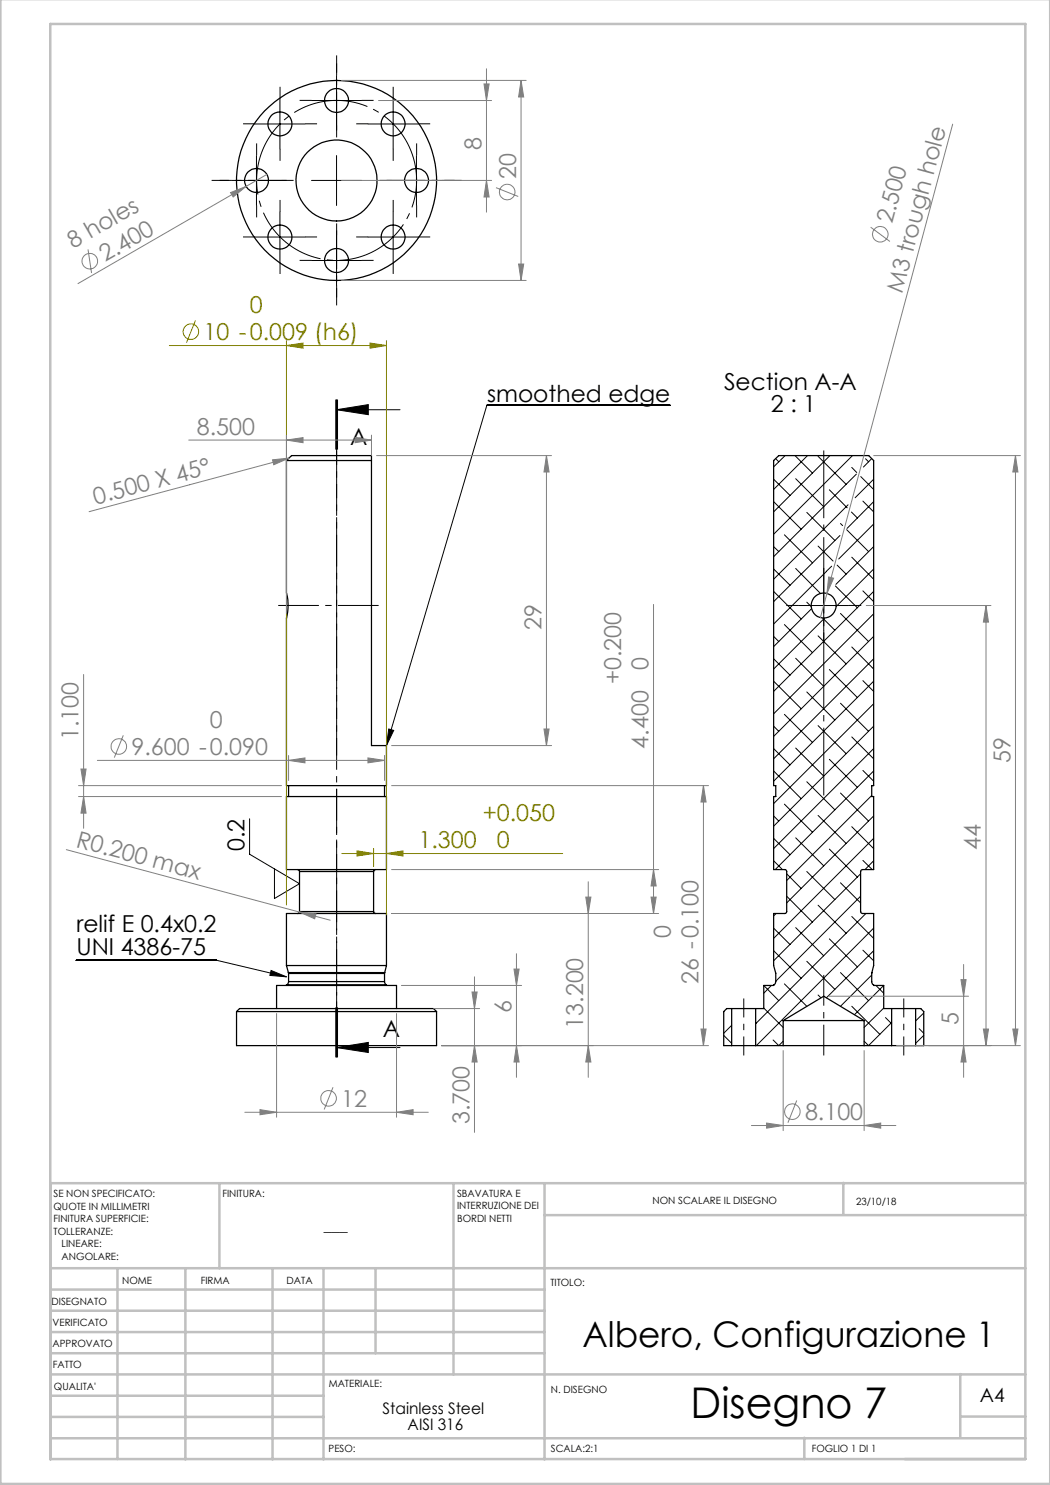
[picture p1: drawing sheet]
<svg xmlns="http://www.w3.org/2000/svg" width="210mm" height="297mm" viewBox="0 0 210 297" stroke-linecap="round" stroke-linejoin="round" font-family="sans-serif">
<g fill="none" stroke="#000" stroke-width=".25">
<path d="M57.3 92.1l1-1h16v58h3v8h-20v-33.5M57.3 92.1h17M57.3 92.1v26.5M57.3 118.6a10.4 10.4 0 0 1 0 5M57.3 159.3h20v14.6h-20zM57.7 157.1v2.2M76.9 157.1v2.2M59.5 173.9l.3 .1 .1 .3M59.9 174.3h14.8M59.9 174.3v8M74.7 174.3v8M75.1 173.9l-.3 .1-.1 .3"/>
<path d="M57.3 193.1v-10.4h20v10.4M57.3 193.1h20M57.3 197h20M57.3 197v.1M57.3 193.1l.4 1.4M57.7 194.5v.2M57.7 194.5h19.2M57.7 196.3l-.1 .4-.3 .3M57.7 196.3h19.2M57.7 194.7h19.2M57.7 194.7v1.6M59.9 182.3l-.1 .3-.3 .1"/>
<path d="M59.9 182.3h14.8M74.7 182.3l.1 .3 .3 .1M76.9 196.3l.1 .4 .3 .3M76.9 194.7v1.6M76.9 194.5v.2M77.3 197v.1M77.3 193.1l-.4 1.4M47.3 202.3v6.8h40v-6.8M47.3 202.3h40M47.3 202.3l.6-.6h38.8l.6 .6M55.3 201.7v-4.6h24v4.6M146.3 201.7h4.8"/>
<path d="M146.3 209.1h4.8M146.3 201.7h-1l-.6 .6v6.8h1.6M146.3 201.7v7.4M151.1 201.7h1.7v-4.6h1.9l.4-.6 .1-1.8-.5-1.6v-10.4h2.3l.3-.3v-8.2l-.3-.3h-2.3v-14.6h.5v-2.2h-.5v-65l1.1-1h17.9l1 1v65h-.4v2.2h.4v14.6h-2.2l-.3 .3-.1 8.1 .4 .4h2.2v10.4l-.4 1.4v1.9l.4 .7h2v4.6h1.6M151.1 209.1h5.5M151.1 201.7v7.4M156.6 204.1h16.2M156.6 209.1h16.2M156.6 204.1l8.1-4.9 8.1 4.9M156.6 204.1v5M172.8 209.1h5.5M172.8 204.1v5"/>
<path d="M178.3 201.7h4.8M178.3 209.1h4.8M178.3 201.7v7.4M183.1 201.7h1l.6 .6v6.8h-1.6M183.1 201.7v7.4"/>
<circle cx="51.3" cy="36.1" r="2.4"/>
<circle cx="56" cy="24.8" r="2.39"/>
<circle cx="67.3" cy="36.1" r="8.1"/>
<circle cx="67.3" cy="20.1" r="2.41"/>
<circle cx="67.3" cy="36.1" r="20"/>
<circle cx="78.6" cy="24.8" r="2.39"/>
<circle cx="83.3" cy="36.1" r="2.4"/>
<circle cx="56" cy="47.4" r="2.4"/>
<circle cx="67.3" cy="52.1" r="2.41"/>
<circle cx="78.6" cy="47.4" r="2.4"/>
<circle cx="164.7" cy="121.1" r="2.51"/>
</g>
<g fill="none" stroke="#000" stroke-width=".2">
<path d="M56 19.8v10M67.3 15.1v10M78.6 19.8v10M46.3 36.1h10M51 24.8h10M51.3 31.1v10M62.3 36.1h10M62.3 20.1h10M67.3 31.1v10M73.6 24.8h10M78.3 36.1h10M83.3 31.1v10"/>
<path d="M51 47.4h10M56 42.4v10M62.3 52.1h10M67.3 47.1v10M73.6 47.4h10M78.6 42.4v10M67.1 79.9v10M67.3 79.9v10M67.5 79.9v10M67.3 81.9l6.4-1v2zM67.3 81.9h12.7M134 81.1h-36.6l-20.1 68"/>
<path d="M154.7 95.8l3.3 3.3M155.1 91.7l.7 .7M157 91.1l-2.3 2.3M159 91.1l3.5 3.5M159.1 95.7l5.6 5.6M161.5 91.1l-6.8 6.8M163.6 91.3l5.6 5.6M165.9 98l3.5 3.6M166 91.1l-11.3 11.3M170.4 93.5l.9 1M170.5 91.1l-15.8 15.8M171.3 94.8l-16.6 16.5"/>
<path d="M172.2 95.3l2.5 2.6M173.1 91.8l.6 .6M174.3 91.7l-1.6 1.7M174.7 95.8l-3.7 3.8M154.7 118.3l5.5 5.5M154.7 113.8l3.3 3.2M154.7 109.3l1.1 1M154.7 100.3l5.5 5.5M156.9 107l5.6 5.6M159.1 113.7l5 5M161.4 102.5l5.6 5.6M163.6 109.2l3 3"/>
<path d="M164.7 116.1v10M165.3 114.3l-10.6 10.5M165.3 118.7h.1M166.3 113.2l-1 1M167.1 117.2l4.4 4.4M167.4 113l1.8 1.8M168 107.1l-13.3 13.2M168.1 104.7l.4 .4M169.3 105.9l4.4 4.4M169.6 101l-14.9 14.8M170.3 102.4l1.2 1.2M170.4 111.4l4.3 4.4"/>
<path d="M172.6 118.2l2.1 2.1M172.6 100.2l2.1 2.2M174.7 100.3l-5.3 5.4M174.7 104.8l-7 7M174.7 109.3l-7.5 7.6M174.7 113.8l-7.5 7.5M174.7 118.3l-20 20M154.7 136.2l5.5 5.5M154.7 131.8l3.3 3.2M154.7 127.3l1.1 1M156.9 124.9l5.6 5.6M159.1 131.7l5.6 5.6"/>
<path d="M159.7 121.1h10M161.4 138.4l5.6 5.6M161.4 120.4l.8 .9M162.3 121.7l-7.6 7.6M163.6 127.2l5.6 5.6M164.6 123.6l2.4 2.4M164.9 123.6l-10.2 10.2M165.9 133.9l5.6 5.6M168.1 122.7l5.6 5.6M170.4 129.4l4.3 4.4M172.6 136.1l2.1 2.2M174.7 122.8l-20 20"/>
<path d="M174.7 127.3l-20 20M174.7 131.8l-20 20M174.7 136.2l-20 20M77.8 145.8l.9 .3-1.4 3zM154.7 154.2l5.5 5.5M154.7 149.7l3.3 3.3M154.7 145.2l1.1 1.1M156.9 142.9l5.6 5.6M159.1 149.6l5.6 5.6M161.4 156.3l5.6 5.7M163.6 145.1l5.6 5.6M165.9 151.9l5.6 5.6"/>
<path d="M168.1 158.6l5.6 5.6M168.1 140.6l5.6 5.7M170.4 147.4l4.3 4.4M172.6 154.1l2.1 2.1M174.3 159.1l-17 17M174.7 140.8l-20 19.9M174.7 145.2l-20 20M174.7 149.7l-20 20M174.7 154.2l-19.7 19.7M49.9 163.8v7l10 5.9-5 3v-5.9M154.7 172.2l1.8 1.7M154.7 167.7l3.3 3.3"/>
<path d="M154.7 163.2l1.1 1M156.9 160.8l5.6 5.6M157.3 179.2l5.2 5.2M157.3 174.8l2.9 2.9M159.1 167.6l5.6 5.6M161.4 174.3l5.6 5.6M163.6 163.1l5.6 5.6M165.9 169.8l5.6 5.6M168.1 176.6l4 4M170.4 165.3l4.3 4.4M172.1 174.8l-17.4 17.4M172.1 179.2l-16.9 17"/>
<path d="M172.6 172.1l1.8 1.8M174.7 163.2l-17.4 17.4M174.7 167.7l-20 20M174.7 172.2l-1.7 1.7M15.2 192h28.1l14 3.4M54.2 194.1l3.1 1.3-3.3-.3zM152.8 197.1l3 3M154.3 197.1l-1.5 1.5M154.7 190.1l5.5 5.5M154.7 185.6l3.3 3.3M155.2 182.7l-.5 .5M156.9 196.8l4.5 4.5"/>
<path d="M159.1 185.5l5.6 5.7M161.4 192.3l5.6 5.6M163.6 199l.6 .6M163.6 181l5.6 5.7M165.9 187.8l5.6 5.6M168.1 194.5l5.6 5.6M170.4 183.3l4.3 4.4M172.6 190l2.1 2.2M173.2 182.7l-22.1 22M174.3 195l-6.2 6.3M174.7 185.6l-23.4 23.5-.2-.1M174.7 190.1l-9.4 9.5"/>
<path d="M175.2 197.1l1.5 1.5M176.7 197.1l-5.8 5.8M67.1 201.5v10M67.3 209.5l6.4-1v2zM67.3 209.5h12.7M67.3 201.5v10M67.5 201.5v10zM144.7 207.1l1.6 1.6M146.3 205.1l-1.6 1.6M151.1 204.5l.2 .1M152.8 201.6l3.8 3.9M154.6 208l1.2 1.1 .8-.9"/>
<path d="M170.4 201.3l5.6 5.6M176.7 201.6l-3.9 3.9M177.1 203.5l1.2 1.2M178.3 204.5l-4.6 4.6-.9-.9M178.3 209l-.1 .1M183.8 205.7l.9 1M184.7 202.6l-1.6 1.6M184.7 207.1l-1.6 1.6"/>
</g>
<g fill="none" stroke="#808080" stroke-width=".2">
<path d="M68.3 16.1h36.9M96.8 16.8h1l-.5 3.3zM97.3 13.8v28.6M104.2 16.1l.5 3.3h-1zM104.2 16.1v40M46.1 38.5l3.1-1.2-2.6 2.1zM49.2 37.3l-33.6 19.4M53.4 34.9l-4.2 2.4M68.3 36.1h30M75.7 20.1h22.6M97.3 36.1l.5 3.3h-1zM99.2 37.5l4.4 1.8"/>
<path d="M190.5 24.8l-25.1 93.9M17.6 49.9l.7 4.7M68.3 56.1h36.9M103.7 52.8h1l-.5 3.3zM174.1 45.4l3.9 2.9M37.7 88h36.6M54.5 92l3.3-.4-3 1.4zM57.3 88l3.3-.5v1zM57.3 87v35.6M57.8 91.6l-40 10.7M71 87.5l3.3 .5-3.3 .5zM74.3 87v4.1"/>
<path d="M75.3 91.1h35M109.3 91.1l.5 3.3h-1zM109.3 91.1v58M174.7 91.1h29.4M203.1 91.1l.5 3.3h-1zM203.1 91.1v118M165.4 118.7l-1.3 4.8M165.7 115.4l1 .2-1.3 3.1zM16.7 134.9v30.8M130.7 120.9v61.8M173.2 121.1h25M197.2 121.1l.5 3.3h-1z"/>
<path d="M197.2 121.1v88M15.7 157.1h40.6M15.7 159.3h40.6M16.2 153.8h1l-.5 3.3zM16.7 159.3l.5 3.3h-1zM19.5 152.1h57.4M24.7 147.1l-1.8 4.4M57.7 152.1l3.3-.5v1zM57.7 151.1v5M73.6 151.6l3.3 .5-3.3 .5zM76.9 151.1v5M78.3 149.1h32"/>
<path d="M78.3 157.1h63.4M108.8 145.8h1l-.5 3.3zM140.7 157.1l.5 3.3h-1zM140.7 157.1v52M13.3 169.9l46.6 12.5M78.3 173.9h53.4M117.2 179.4h1l-.5 3.3zM117.7 176.4v39.1M130.2 179.4h1l-.5 3.3zM130.7 173.9l.5 3.3h-1zM59.9 182.4l3.3 .4-.3 1zM59.9 182.4l6.1 1.6"/>
<path d="M78.3 182.7h53.4M80.3 197.1h24M94.4 198.4h1l-.5 3.3zM94.9 195.4v31.1M102.8 193.8h1l-.5 3.3zM103.3 190.7v24.8M165.7 199.2h28M192.2 195.9h1l-.5 3.3zM192.7 192.9v22.6M55.3 202.7v20.7M66.6 217.4l-1.8 4.5M79.3 202.7v20.7"/>
<path d="M86.7 201.7h9.2M88.3 209.1h53.4M94.9 209.1l.5 3.3h-1zM103.3 209.1l.5 3.3h-1zM117.7 209.1l.5 3.3h-1zM140.2 205.8h1l-.5 3.3zM156.6 210.1v16M172.8 210.1v16M179.4 209.1h24.7M192.7 209.1l.5 3.3h-1zM196.7 205.8h1l-.5 3.3zM202.6 205.8h1l-.5 3.3z"/>
<path d="M49 222.5h36.7M52 221.9l3.3 .6-3.3 .5zM79.3 222.5l3.3-.6v1.1zM150.3 225.1h28.9M153.3 224.6l3.3 .5-3.3 .5zM159.3 220.1l-1.7 4.4M172.8 225.1l3.3-.5v1z"/>
<circle cx="101.4" cy="38.4" r="1.56"/>
<circle cx="18" cy="52.2" r="1.55"/>
<circle cx="176.1" cy="46.9" r="1.55"/>
<circle cx="23.8" cy="149.3" r="1.56"/>
<circle cx="65.7" cy="219.7" r="1.55"/>
<circle cx="158.5" cy="222.3" r="1.56"/>
</g>
<g fill="none" stroke="#808000" stroke-width=".2">
<path d="M33.9 69.1h43.4M39.1 64.1l-1.8 4.4M57.3 69.1l3.3-.5v1zM57.3 68.1v112.9M74 68.6l3.3 .5-3.3 .5zM77.3 68.1v114.9M68.4 170.7h44.1M71.4 170.2l3.3 .5-3.3 .5zM74.7 169.7v3.6M77.3 170.7l3.3-.5v1z"/>
<circle cx="38.2" cy="66.3" r="1.56"/>
</g>
<path d="M82.6 31.4a16 16 0 0 0-26.7-6.5 16 16 0 0 0 7.1 26.6 16 16 0 0 0 19.9-19l-.3-1.1" fill="none" stroke="#000" stroke-width=".2" stroke-dasharray="15.2 1.3 1.3 1.3" stroke-dashoffset="5" stroke-linecap="butt"/>
<path d="M67.3 157.8v41.3" fill="none" stroke="#000" stroke-width=".2" stroke-dasharray="15.2 1.3 1.3 1.3" stroke-dashoffset="6" stroke-linecap="butt"/>
<path d="M67.3 200.3v10.8" fill="none" stroke="#000" stroke-width=".2" stroke-dasharray="15.2 1.3 1.3 1.3" stroke-dashoffset="11.7" stroke-linecap="butt"/>
<path d="M55.6 121.1h20.1" fill="none" stroke="#000" stroke-width=".2" stroke-dasharray="15.2 1.3 1.3 1.3" stroke-dashoffset="7.1" stroke-linecap="butt"/>
<path d="M67.3 90.1v61" fill="none" stroke="#000" stroke-width=".2" stroke-dasharray="15.2 1.3 1.3 1.3" stroke-dashoffset="5.7" stroke-linecap="butt"/>
<path d="M57.3 36.1h-15M67.3 26.1v-15M77.3 36.1h15M67.3 46.1v15" fill="none" stroke="#000" stroke-width=".2" stroke-dasharray="15.2 1.3 1.3 1.3" stroke-dashoffset="7.5" stroke-linecap="butt"/>
<g fill="none" stroke="#000" stroke-width=".2" stroke-dasharray="15.2 1.3 1.3 1.3" stroke-linecap="butt">
<path d="M56 19.8v-2.4M67.3 15.1v-2.4M78.6 19.8v-2.4M46.3 36.1h-2.4M51 24.8h-2.4M51.3 31.1v-2.4M56 29.8v2.4M56.3 36.1h2.4M61 24.8h2.4M62.3 20.1h-2.4M67.3 25.1v2.4M72.3 20.1h2.4"/>
<path d="M73.6 24.8h-2.4M78.3 36.1h-2.4M78.6 29.8v2.4M83.3 31.1v-2.4M83.6 24.8h2.4M88.3 36.1h2.6M51 47.4h-2.4M51.3 41.1v2.4M56 42.4v-2.4M56 52.4v2.4M61 47.4h2.4M62.3 52.1h-2.4"/>
<path d="M67.3 47.1v-2.4M67.3 57.1v2.4M72.3 52.1h2.4M73.6 47.4h-2.4M78.6 42.4v-2.4M78.6 52.4v2.4M83.3 41.1v2.4M83.6 47.4h2.4M164.8 116.1v-2.5M159.8 121.1h-2.5M164.8 126.1v2.5M169.8 121.1h2.5"/>
</g>
<path d="M164.8 195v16.1" fill="none" stroke="#000" stroke-width=".2" stroke-dasharray="15.2 1.3 1.3 1.3" stroke-dashoffset="9.1" stroke-linecap="butt"/>
<path d="M148.8 199.7v11.4M180.8 199.7v11.4" fill="none" stroke="#000" stroke-width=".2" stroke-dasharray="15.2 1.3 1.3 1.3" stroke-dashoffset="11.4" stroke-linecap="butt"/>
<path d="M164.8 90.1v69" fill="none" stroke="#000" stroke-width=".2" stroke-dasharray="15.2 1.3 1.3 1.3" stroke-dashoffset="1.7" stroke-linecap="butt"/>
<path d="M67.3 79.9v131.6" fill="none" stroke="#000" stroke-width=".2" stroke-dasharray="6.3 1.3 1.3 1.3" stroke-dashoffset="3.4" stroke-linecap="butt"/>
<g fill="none" stroke="#c0c0c0" stroke-width=".5">
<path d="M.1 -.1v296.9h209.9v-296.9M10.1 4.8h195v287h-195zM43.9 236.6v17M90.7 236.6v38.3M108.9 236.6v55.3M168.7 236.6v6.3M205.1 236.6h-195v55.3M10.1 253.6h195M10.1 257.9h98.8M23.5 253.6v38.2M37.1 253.6v38.3M54.5 253.6v38.3"/>
<path d="M64.7 253.6v38.3M75.1 253.6v17M108.9 243h96.2M10.1 270.6h98.8M10.1 266.4h98.8M10.1 262.1h98.8M10.1 279.1h54.6M10.1 274.9h195M192.1 274.8v12.7M10.1 287.7h195M10.1 283.4h54.6M160.9 287.5v4.3"/>
<path d="M192.1 283.3h13"/>
</g>
<g fill="#000">
<path d="M67.3 81.9l6.4-1v2zM67.3 209.5l6.4-1v2z"/>
<path d="M54.2 194.1l3.1 1.3-3.3-.3zM77.8 145.8l.9 .3-1.4 3z"/>
</g>
<path d="M57.3 69.1l3.3-.5v1zM74 68.6l3.3 .5-3.3 .5zM71.4 170.2l3.3 .5-3.3 .5zM77.3 170.7l3.3-.5v1z" fill="#808000"/>
<g fill="#808080">
<path d="M59.9 182.4l3.3 .4-.3 1z"/>
<path d="M54.5 92l3.3-.4-3 1.4z"/>
<path d="M46.1 38.5l3.1-1.2-2.6 2.1z"/>
<path d="M165.7 115.4l1 .2-1.3 3.1z"/>
<path d="M71 87.5l3.3 .5-3.3 .5zM57.3 88l3.3-.5v1zM73.6 151.6l3.3 .5-3.3 .5zM57.7 152.1l3.3-.5v1z"/>
<path d="M52 221.9l3.3 .6-3.3 .5zM79.3 222.5l3.3-.6v1.1z"/>
<path d="M97.3 36.1l.5 3.3h-1zM96.8 16.8h1l-.5 3.3zM108.8 145.8h1l-.5 3.3zM109.3 91.1l.5 3.3h-1zM103.3 209.1l.5 3.3h-1zM102.8 193.8h1l-.5 3.3zM94.9 209.1l.5 3.3h-1zM94.4 198.4h1l-.5 3.3zM140.2 205.8h1l-.5 3.3zM140.7 157.1l.5 3.3h-1zM196.7 205.8h1l-.5 3.3zM197.2 121.1l.5 3.3h-1zM202.6 205.8h1l-.5 3.3zM203.1 91.1l.5 3.3h-1z"/>
<path d="M104.2 16.1l.5 3.3h-1zM103.7 52.8h1l-.5 3.3zM130.7 173.9l.5 3.3h-1zM130.2 179.4h1l-.5 3.3zM117.2 179.4h1l-.5 3.3zM117.7 209.1l.5 3.3h-1zM16.2 153.8h1l-.5 3.3zM16.7 159.3l.5 3.3h-1zM192.2 195.9h1l-.5 3.3zM192.7 209.1l.5 3.3h-1z"/>
<path d="M153.3 224.6l3.3 .5-3.3 .5zM172.8 225.1l3.3-.5v1z"/>
</g>
<text font-size="8.5" x="138.1" y="283.5">Disegno 7</text>
<text font-size="7.1" x="116.5" y="269.5">Albero, Configurazione 1</text>
<g font-size="4.7" fill="#808080">
<text x="96.3" y="30" transform="rotate(-90 96.3 30)">8</text>
<text x="103.2" y="35.9" transform="rotate(-90 103.2 35.9)">20</text>
<text x="178.4" y="44.9" transform="rotate(-75 178.4 44.9)">2.500</text>
<text x="14.7" y="49.8" transform="rotate(-30 14.7 49.8)">8 holes</text>
<text x="21.1" y="52.5" transform="rotate(-30 21.1 52.5)">2.400</text>
<text x="180.4" y="58.7" transform="rotate(-75 180.4 58.7)">M3 trough hole</text>
<text x="39.4" y="87">8.500</text>
<text x="19.1" y="100.9" transform="rotate(-15 19.1 100.9)">0.500 X 45°</text>
<text x="108.3" y="126" transform="rotate(-90 108.3 126)">29</text>
<text x="124.2" y="136.9" transform="rotate(-90 124.2 136.9)">+0.200</text>
<text x="129.7" y="134.1" transform="rotate(-90 129.7 134.1)">0</text>
<text x="15.7" y="148.1" transform="rotate(-90 15.7 148.1)">1.100</text>
<text x="42" y="145.5">0</text>
<text x="129.7" y="149.7" transform="rotate(-90 129.7 149.7)">4.400</text>
<text x="26.3" y="151.1">9.600 -0.090</text>
<text x="202.1" y="152.6" transform="rotate(-90 202.1 152.6)">59</text>
<text x="15.1" y="169.3" transform="rotate(15 15.1 169.3)">R0.200 max</text>
<text x="196.2" y="170" transform="rotate(-90 196.2 170)">44</text>
<text x="134.2" y="187.6" transform="rotate(-90 134.2 187.6)">0</text>
<text x="139.7" y="196.9" transform="rotate(-90 139.7 196.9)">26 -0.100</text>
<text x="102.3" y="202.5" transform="rotate(-90 102.3 202.5)">6</text>
<text x="116.7" y="205.8" transform="rotate(-90 116.7 205.8)">13.200</text>
<text x="191.7" y="205.1" transform="rotate(-90 191.7 205.1)">5</text>
<text x="68.3" y="221.4">12</text>
<text x="93.9" y="224.9" transform="rotate(-90 93.9 224.9)">3.700</text>
<text x="161" y="224.1">8.100</text>
</g>
<g font-size="4.7" fill="#808000">
<text x="50" y="62.6">0</text>
<text x="40.7" y="68.1">10 -0.009 (h6)</text>
<text x="96.5" y="164.1">+0.050</text>
<text x="83.7" y="169.7">1.300</text>
<text x="99.4" y="169.7">0</text>
</g>
<g font-size="4.7">
<text x="144.8" y="77.9">Section A-A</text>
<text x="97.4" y="80.4">smoothed edge</text>
<text x="154.2" y="82.5">2 : 1</text>
<text x="70" y="89">A</text>
<text x="48.9" y="170.2" transform="rotate(-90 48.9 170.2)">0.2</text>
<text x="15.3" y="186.5">relif E 0.4x0.2</text>
<text x="15.3" y="191">UNI 4386-75</text>
<text x="76.6" y="207.4">A</text>
</g>
<text font-size="3.9" x="196" y="280.4">A4</text>
<g font-size="3.2">
<text x="64.8" y="246.3">___</text>
<text x="76.5" y="282.8">Stainless Steel</text>
<text x="81.5" y="285.9">AISI 316</text>
</g>
<g font-size="2">
<text x="10.7" y="239.5">SE NON SPECIFICATO:</text>
<text x="44.5" y="239.5">FINITURA:</text>
<text x="91.4" y="239.4">SBAVATURA E</text>
<text x="10.7" y="242">QUOTE IN MILLIMETRI</text>
<text x="10.7" y="244.5">FINITURA SUPERFICIE:</text>
<text x="91.4" y="241.9">INTERRUZIONE DEI</text>
<text x="91.4" y="244.4">BORDI NETTI</text>
<text x="130.5" y="240.8">NON SCALARE IL DISEGNO</text>
<text x="171.2" y="241">23/10/18</text>
<text x="10.7" y="247">TOLLERANZE:</text>
<text x="12.3" y="249.5">LINEARE:</text>
<text x="12.3" y="252">ANGOLARE:</text>
<text x="24.4" y="256.9">NOME</text>
<text x="40.1" y="256.8">FIRMA</text>
<text x="57.3" y="256.8">DATA</text>
<text x="110.1" y="257.1">TITOLO:</text>
<text x="10.3" y="260.9">DISEGNATO</text>
<text x="10.5" y="269.3">APPROVATO</text>
<text x="10.5" y="265.2">VERIFICATO</text>
<text x="10.6" y="273.6">FATTO</text>
<text x="10.8" y="278">QUALITA'</text>
<text x="65.8" y="277.4">MATERIALE:</text>
<text x="110.2" y="278.5">N. DISEGNO</text>
<text x="65.7" y="290.4">PESO:</text>
<text x="110.2" y="290.5">SCALA:2:1</text>
<text x="162.4" y="290.4">FOGLIO 1 DI 1</text>
</g>
</svg>
